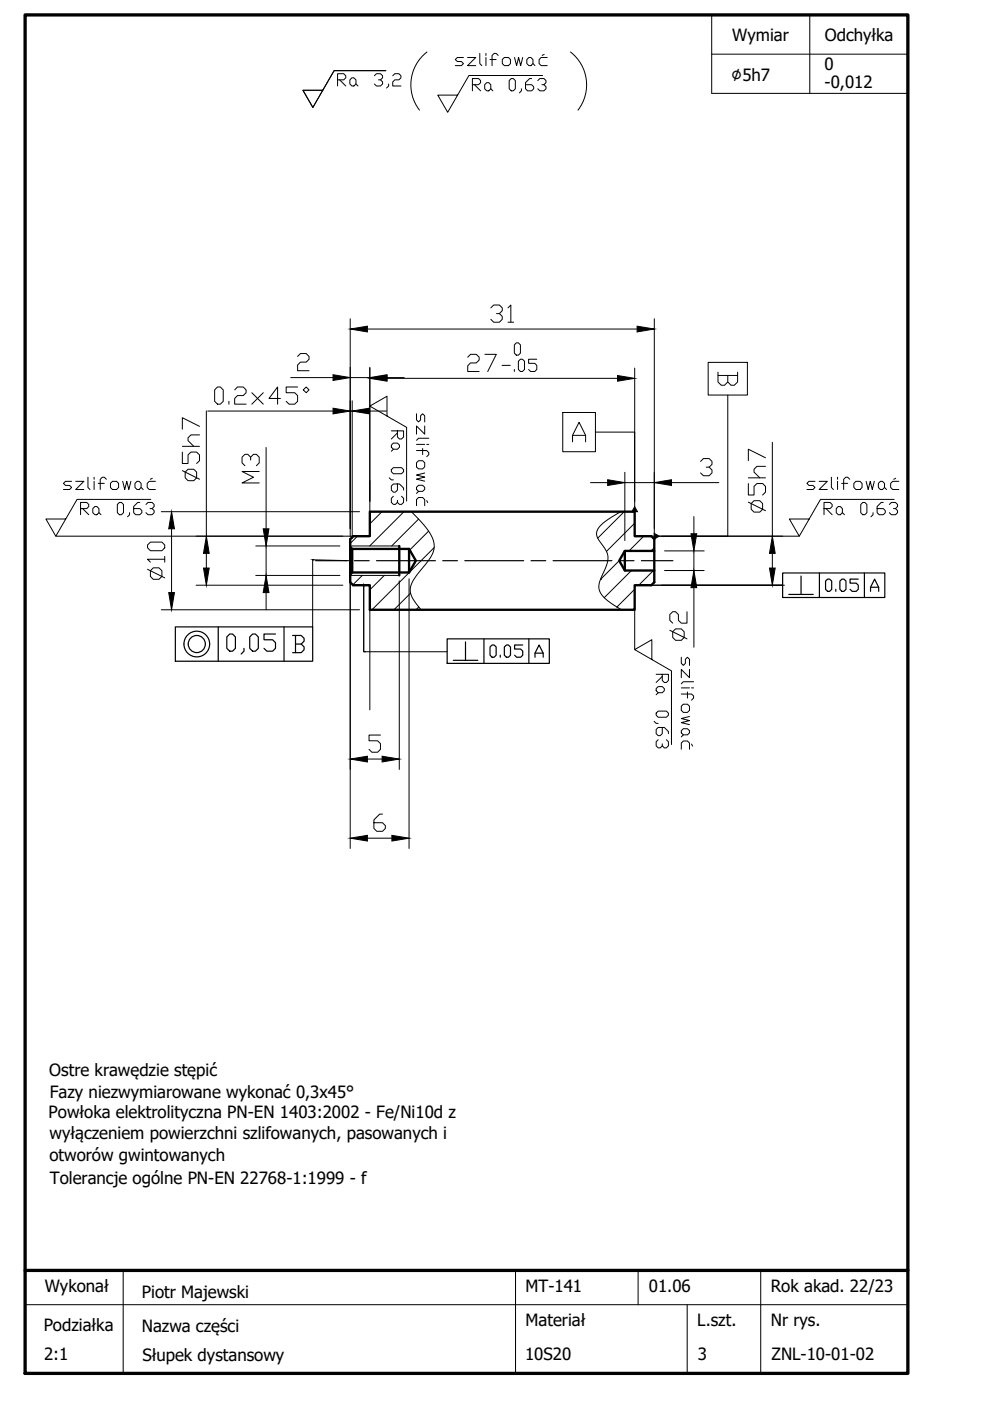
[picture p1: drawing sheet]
<svg xmlns="http://www.w3.org/2000/svg" width="210mm" height="297mm" viewBox="0 0 210 297" stroke-linecap="round" stroke-linejoin="round" font-family="sans-serif">
<!-- layer: tabelka -->
<path d="M150.9 11.5h41.6M171.7 3.2v16.6M192.5 3.2h-41.6v16.6h41.6M5.3 276.6h187.2M26.1 269.4v21.8M109.3 269.4v21.8M135.3 269.4v7.2M145.7 276.6v14.6M161.3 269.4v21.8" fill="none" stroke="#000" stroke-width=".21"/>
<!-- layer: ramka -->
<path d="M5.3 3.2h187.2v288h-187.2zM5.3 269.4h187.2" fill="none" stroke="#000" stroke-width=".7"/>
<!-- layer: opis -->
<g fill="none" stroke="#000" stroke-width=".21">
<path d="M71.6 16.9h1.3l.4-.4v-.4l-.4-.5h-1.3v2.6M72 16.9l1.3 1.3M74.2 16.9l.4-.4h.4l.5 .4v.9l-.5 .4h-.4l-.4-.4zM75.5 17.8l.4 .4M79.4 16.1l.4-.5h.9l.4 .5v.4l-.4 .4h-.5M80.7 16.9l.4 .5v.4l-.4 .4h-.9l-.4-.4M81.8 15h-11l-4.5 7.8-2.1-3.7h4.2M82.4 17.8v.4l-.4 .5M83.3 16.1l.4-.5h.9l.4 .5v.4l-.4 .4h-.9l-.4 .5v.8h1.7M90.5 11a8.8 8.8 0 0 0-1.6 12.4M100.2 18h1.3l.4-.5v-.4l-.4-.4h-1.3v2.6M100.6 18l1.3 1.3"/>
<path d="M102.8 18l.4-.5h.4l.5 .5v.8l-.5 .5h-.4l-.4-.5zM104.1 18.8l.4 .5M108 17.1l.4-.4h.4l.5 .4v1.7l-.5 .5h-.4l-.4-.5zM110.6 18.8v.5l-.5 .4M112.7 16.7h-.4l-.9 .8v1.3l.5 .5h.8l.5-.5v-.4l-.5-.4h-1.3M114 17.1l.5-.4h.8l.5 .4v.4l-.5 .5h-.4M115 16h-15.6l-4.5 7.8-2.1-3.6h4.2M115.3 18l.5 .4v.4l-.5 .5h-.8l-.5-.5M121 11a8.8 8.8 0 0 1 1.5 12.4M82.1 88.2v-4.2l-3.7 2.1 7.8 4.5v15.6M83 91.4h2.6v1.3l-.5 .4h-.4l-.4-.4v-1.3M83 94.4l.4-.5h.9l.4 .5v.4l-.4 .4h-.9l-.4-.4z"/>
<path d="M83 99.6l.4-.4h1.7l.5 .4v.4l-.5 .4h-1.7l-.4-.4zM83.4 95.2l-.4 .5M84.3 91.8l-1.3 1.3M17.1 107.8h1.3l.4-.4v-.4l-.4-.5h-1.3v2.6M17.5 107.8l1.3 1.3M19.7 107.8l.4-.4h.4l.5 .4v.9l-.5 .4h-.4l-.4-.4zM21 108.7l.4 .4M25.3 106.5h.4l.5 .5v1.7l-.5 .4h-.4l-.4-.4v-1.7zM27.5 108.7v.4l-.5 .5M29.6 106.5h-.4l-.9 .9v1.3l.5 .4h.8l.5-.4v-.4l-.5-.5h-1.3M30.9 107l.5-.5h.8l.5 .5v.4l-.5 .4h-.4M32 105.9h-15.7l-4.5 7.8-2.1-3.7h4.2"/>
<path d="M32.2 107.8l.5 .5v.4l-.5 .4h-.8l-.5-.4M82.5 101.3l.5 .4h.4M83.4 105.2l-.4 .4v.9l.4 .4h.4l.5-.4M84.3 102.6v1.3l-.5 .4h-.4l-.4-.4v-.9l.4-.4h1.3l.9 .9v.4M85.1 105.2l.5 .4v.9l-.5 .4h-.4l-.4-.4v-.4M138.1 113.7h31.4M174.7 107.8h1.3l.4-.4v-.4l-.4-.5h-1.3v2.6M175.1 107.8l1.3 1.3M177.3 107.8l.4-.4h.5l.4 .4v.9l-.4 .4h-.5l-.4-.4zM178.6 108.7l.4 .4M182.5 107l.4-.5h.5l.4 .5v1.7l-.4 .4h-.5l-.4-.4zM185.1 108.7v.4l-.4 .5"/>
<path d="M187.3 106.5h-.5l-.8 .9v1.3l.4 .4h.9l.4-.4v-.4l-.4-.5h-1.3M188.6 107l.4-.5h.9l.4 .5v.4l-.4 .4h-.5M189.6 105.9h-15.6l-4.5 7.8-2.1-3.7h4.2M189.9 107.8l.4 .5v.4l-.4 .4h-.9l-.4-.4M138.2 139.8v-4.2l-3.6 2.1 7.8 4.5v15.7M138.7 152.9l.4 .5h.5M139.1 143h2.6v1.3l-.4 .4h-.4l-.5-.4v-1.3M139.1 146l.5-.4h.8l.5 .4v.4l-.5 .5h-.8l-.5-.5zM139.1 151.2l.5-.4h1.7l.4 .4v.4l-.4 .5h-1.7l-.5-.5zM139.6 156.8l-.5 .5v.8l.5 .5h.4l.4-.5M139.6 146.9l-.5 .4M140.4 154.2v1.3l-.4 .5h-.4l-.5-.5v-.8l.5-.5h1.3l.8 .9v.4"/>
<path d="M140.4 143.4l-1.3 1.3M141.3 156.8l.4 .5v.8l-.4 .5h-.4l-.5-.5v-.4"/>
</g>
<!-- layer: Kreskowanie (ISO) -->
<g fill="none" stroke="#000" stroke-width=".21">
<path d="M75.8 113.7l-1.5 1.5M81 108.5l-2.6 2.6M85.7 108.5l-7.3 7.3M87.2 108.5l1.9 1.9a8.5 8.5 0 0 1 3 5.6 7.5 7.5 0 0 1-2.3 4.2l-1.6 1.9a4 4 0 0 0 0 5.9l1.1 1.3M88.8 110.1l-5.8 5.7M90.9 112.6l-4 4M92.1 116.1l-13.2 13.2M131.3 118.9l-4 4M131.6 108.5l-3 1.9a3.5 3.5 0 0 0-2.1 2.9l.2 .8 .5 .8a5.5 5.5 0 0 1 1.7 3.1 9.7 9.7 0 0 1-1.5 4.6 3.4 3.4 0 0 0 1.2 4.6l3.1 2.1M132.3 108.5l-5.6 5.6M134.6 110.9l-6 6M136.5 113.7l-3.1 3.1"/>
<path d="M138.7 116.1l-.7 .7M76.8 122l-2 2M81.5 122l-3.1 3.1M87 125.8l-3.5 3.5M88.8 128.7l-.6 .6M127.3 122.9h.1M130.8 128.7h.1M133.9 121l-5.8 5.7M134.6 124.9l-3.8 3.8M138.5 121l-3.1 3.1"/>
</g>
<!-- layer: Widoczne (ISO) -->
<path d="M74.3 116l.4 .4v5l-.4 .4M74.7 116.4h12v5h-12M78.4 108.5h56.2v5.2h3.5l.6 .6v9.2l-.6 .6h-3.5v5.2h-56.2v-5.2h-3.5l-.6-.6v-9.2l.6-.6h3.5zM84.7 115.8v6.2M86.7 116.4l1.5 2.5-1.5 2.5M132.5 116.8v4.2M138.7 116.8h-6.2l-1.2 2.1 1.2 2.1h6.2" fill="none" stroke="#000" stroke-width=".5"/>
<!-- layer: osie -->
<path d="M66.9 118.9h6.7M75.2 118.9h3.1M79.8 118.9h12.5M93.9 118.9h3.1M98.6 118.9h12.4M112.6 118.9h3.1M117.3 118.9h12.4M131.3 118.9h3.1M136 118.9h6.7" fill="none" stroke="#000" stroke-width=".25"/>
<!-- layer: gwint -->
<path d="M74.3 115.8h10.4M74.3 122h10.4" fill="none" stroke="#000" stroke-width=".21"/>
<!-- layer: wymiary -->
<g fill="none" stroke="#000" stroke-width=".21">
<path d="M63.1 75.6l.6-.6h1.2l.6 .6v.6l-.6 .6h-1.2l-.6 .6v1.2h2.4M74.3 67.6v46.2M77.9 69.8h57.2M78.4 77.9v30.6M99.2 75.7l.6-.6h1.2l.6 .6v.6l-.6 .6h-1.2l-.6 .7v1.2h2.4M102.8 75.1h2.4l-1.8 3.7M104.1 65.3l.6-.6h1.2l.6 .6v.6l-.6 .6h-.6M105.9 66.5l.6 .6v.6l-.6 .6h-1.2l-.6-.6M106.4 77.5h1.8M107.7 65.3l.6-.6v3.6M107.7 68.3h1.2M109.1 78.3v.5"/>
<path d="M109.5 72.7h.4l.4 .4v1.8l-.4 .4h-.4l-.4-.4v-1.8zM109.9 76.6l.4-.4h.5l.4 .4v1.7l-.4 .5h-.5l-.4-.5zM113.8 76.2h-1.7v.8h1.3l.4 .5v.8l-.4 .5h-.9l-.4-.5M134.6 78v28.3M138.7 67.6v47M150.1 76.8h8.4v7h-8.4zM152.2 78.9v2.1l.7 .7h.7l.7-.7v-1.4M152.2 79.6h4.2M156.4 78.9v2.1l-.7 .7h-.7l-.7-.7M38.7 95.8v2.5h1.2v-1.8l.6-.7h1.2l.6 .7v1.2l-.6 .6M38.7 99.8l3.6 1.8M38.7 94.6h3.6"/>
<path d="M42.3 92.2h-1.8l-.6 .6v.6l1.2 1.2M42.3 90.4l-3.6-1.8v2.4M43.8 87.1v26.6M44 87.2h26.6M46.1 82h.6l.6 .7v2.4l-.6 .6h-.6l-.6-.6v-2.4zM48.5 85.1v.6M49.8 82.7l.6-.7h1.2l.6 .7v.6l-.6 .6h-1.2l-.6 .6v1.2h2.4M53.1 97.5v-.6l-.6-.6h-.6l-.6 .6v1.2l.6 .6M53.1 96.9l.6-.6h.7l.6 .6v1.2l-.6 .6M53.4 83.3l2.4 2.4M55 100h-3.7l2.4 1.2-2.4 1.2h3.7M55.8 83.3l-2.4 2.4"/>
<path d="M56.4 94.9v17.2M59.5 84.5h-2.5l1.9-2.5v3.7M61.6 80.1h9M63.1 82h-2.4v1.3h1.8l.6 .6v1.2l-.6 .6h-1.2l-.6-.6M64.3 82.7l.6-.7 .6 .7-.6 .6zM74.3 80.1h4.1M74.3 87.2h.4M74.7 85v29.2M78.3 87.2h3.6M82.1 80.2h48.8M82.1 80.1h3.6M119.3 87.5h6.9v8.3h-6.9z"/>
<path d="M121.4 93.7v-1.4l1.4-2.8 1.4 2.8v1.4M121.4 92.3h2.8M126.2 91.6h8.4v15.8M148.5 97.8l.6-.6h1.3l.6 .6v.6l-.6 .6h-.7M150.4 99l.6 .6v.7l-.6 .6h-1.3l-.6-.6M154.3 83.8v29.9h-14.5M162.3 98.9h-1.8l-.6 .6v.6l1.2 1.2M162.3 97.1l-3.6-1.9v2.5M163.8 93.8v19.9M11.8 113.7h63.1M31.3 115.5l.6-.6h2.4l.6 .6v.6l-.6 .7h-2.4l-.6-.7zM34.2 108.5h42"/>
<path d="M34.9 118.6h-3.6l.6 .6M34.9 118v1.2M36.4 112.1v13.5M39.3 100.1l.6-.6h1.2l.6 .6v1.2l-.6 .6h-1.2l-.6-.6zM43.8 117.3v3.1M54.2 115.8h17.9M56.4 115.8v6.2M66.3 118.7v14.2M66.5 118.7l8.1 .2M125.2 102.3h3.6M132.5 100.1v14.5M132.5 102.3h6.2"/>
<path d="M140.3 113.7h25.6M140.9 116.8h8.4M142.4 102.3h10M147.1 109.5v3.7M147.1 116.8v4.2M158.7 102.5v2.5h1.2v-1.9l.6-.6h1.2l.6 .6v1.2l-.6 .7M158.7 106.5l3.6 1.8M158.7 101.3h3.6M159.3 106.8l.6-.6h1.2l.6 .6v1.2l-.6 .6h-1.2l-.6-.6zM163.8 117.3v3.1M31.3 120.7l3.6 1.8M31.9 121l.6-.6h1.2l.6 .6v1.2l-.6 .6h-1.2l-.6-.6z"/>
<path d="M34.2 129.3h42M41.6 124.1h31.1M54.2 122h17.9M56.4 125.6v3.7M74.3 123.1v56.8M77.1 124.1v14.1h17.7M77.1 124.3v13.9h.4M78.4 129.3v21.2M84.7 123.1v40M86.7 122.7v57.2M134.6 129.3v8.4M138.1 124.1h27.8"/>
<path d="M138.3 124.1h28M140.9 121h8.4M142 133.6l3.7 1.9M142.6 133.9l.6-.6h1.3l.6 .6v1.3l-.6 .6h-1.3l-.6-.6zM145.7 129.7v2.4h-1.2l-.7-.6v-1.2l-.6-.6h-.6l-.6 .6v1.2l.6 .6M147.1 124.6v12.6M80.7 155.8h-2.5v1.3h1.9l.6 .6v1.2l-.6 .6h-1.3l-.6-.6M77.9 177.7h5.2M77.9 160.9h3.1M81.1 172.6h-.6l-1.2 1.2v1.8l.6 .7h1.2l.6-.7v-.6l-.6-.6h-1.8"/>
</g>
<g fill="#000" stroke="#000" stroke-width=".21">
<path d="M70.6 79.4l3.7 .7-3.7 .6zM74.3 69.8l3.6-.6v1.2zM78.4 80.2l3.7-.6v1.2zM78.4 80.1l3.7-.7v1.3zM130.9 79.6l3.7 .6-3.7 .6zM135.1 69.2l3.6 .6-3.6 .6zM70.6 86.5l3.7 .7-3.7 .6zM74.7 87.2l3.6-.7v1.3zM36.4 108.5l.6 3.6h-1.2zM43.8 113.7l.6 3.6h-1.3zM55.8 112.1h1.2l-.6 3.7zM66.3 118.7h.2z"/>
<path d="M128.8 101.7l3.7 .6-3.7 .6zM134.6 107.4l.6 1.1h-1.2zM138.7 113.1l1.1 .6-1.1 .6zM138.7 102.3l3.7-.6v1.2zM146.5 113.2h1.2l-.6 3.6zM163.8 113.7l.6 3.6h-1.2zM35.8 125.6h1.2l-.6 3.7zM43.1 120.4h1.3l-.6 3.7zM56.4 122l.6 3.6h-1.2zM77.1 124.1l.1 .2zM138.1 124.1l.2-.1zM147.1 121l.6 3.6h-1.2z"/>
<path d="M163.2 120.4h1.2l-.6 3.7zM74.3 177.7l3.6-.6v1.2zM74.3 160.9l3.6-.6v1.3zM81 160.3l3.7 .6-3.7 .7zM83.1 177.1l3.6 .6-3.6 .6z"/>
</g>
<g fill="none" stroke="#000" stroke-width=".25">
<path d="M37.2 132.9h29.1v7.3h-29.1zM46.3 132.9v7.3M48.1 135l.6-.6h.6l.6 .6v2.5l-.6 .6h-.6l-.6-.6zM51.7 137.5v.6l-.6 .6M53.6 134.4h.6l.6 .6v2.5l-.6 .6h-.6l-.7-.6v-2.5zM58.4 134.4h-2.4v1.2h1.8l.6 .6v1.3l-.6 .6h-1.2l-.6-.6M60.2 132.9v7.3M62 134.7h1.9l.6 .6v.6l-.6 .7M62.7 136.6h1.2l.6 .6v.6l-.6 .6h-1.9M62.7 134.7v3.7M94.8 135.5h21.7v5.1h-21.7zM98.7 136.1v3.9"/>
<path d="M102.6 135.5v5.1M103.9 137.2l.4-.4h.5l.4 .4v1.7l-.4 .4h-.5l-.4-.4zM106.1 138.9v.4M106.9 137.2l.5-.4h.4l.4 .4v1.7l-.4 .4h-.4l-.5-.4zM110.8 136.8h-1.7v.8h1.3l.4 .4v.9l-.4 .4h-.9l-.4-.4M112.1 135.5v5.1M113.4 139.3v-.8l.9-1.7 .9 1.7v.8M113.4 138.5h1.8M165.9 121.5h21.7v5.2h-21.7zM167.2 126h5.2M169.8 122.1v3.9M173.7 121.5v5.2"/>
<path d="M175 123.2l.5-.4h.4l.4 .4v1.7l-.4 .5h-.4l-.5-.5zM177.2 124.9v.5M178.1 123.2l.4-.4h.4l.5 .4v1.7l-.5 .5h-.4l-.4-.5zM182 122.8h-1.8v.8h1.3l.5 .5v.8l-.5 .5h-.8l-.5-.5M183.3 121.5v5.2M184.6 125.4v-.9l.8-1.7 .9 1.7v.9M184.6 124.5h1.7M96.1 140h5.2"/>
<circle cx="41.7" cy="136.5" r="2.73"/>
<circle cx="41.7" cy="136.5" r="1.82"/>
</g>
<g font-size="6.2">
<text x="12.3" y="105.1">szlifować</text>
<text x="169.7" y="105.1">szlifować</text>
</g>
<g font-size="5.7">
<text x="95.2" y="15.2">szlifować</text>
<text x="91.7" y="108.3" transform="rotate(-90 91.7 108.3)">szlifować</text>
<text x="147.8" y="160.2" transform="rotate(-90 147.8 160.2)">szlifować</text>
</g>
<text font-size="4" x="155.1" y="17.1">∅</text>
<g font-size="3.6">
<text x="155.3" y="8.7">Wymiar</text>
<text x="174.9" y="8.8">Odchyłka</text>
<text x="157.4" y="17.1">5h7</text>
<text x="174.8" y="14.8">0</text>
<text x="174.8" y="18.6">-0,012</text>
<text x="10.5" y="228.1">Ostre krawędzie stępić</text>
<text x="10.6" y="232.7">Fazy niezwymiarowane wykonać 0,3x45°</text>
<text x="10.3" y="237.1">Powłoka elektrolityczna PN-EN 1403:2002 - Fe/Ni10d z</text>
<text x="10.5" y="241.6">wyłączeniem powierzchni szlifowanych, pasowanych i</text>
<text x="10.5" y="246.1">otworów gwintowanych</text>
<text x="10.6" y="251">Tolerancje ogólne PN-EN 22768-1:1999 - f</text>
<text x="9.5" y="273.9">Wykonał</text>
<text x="30.1" y="275.1">Piotr Majewski</text>
<text x="111.4" y="273.8">MT-141</text>
<text x="137.6" y="273.9">01.06</text>
<text x="163.4" y="273.9">Rok akad. 22/23</text>
<text x="111.4" y="281.2">Materiał</text>
<text x="147.8" y="281.1">L.szt.</text>
<text x="163.4" y="281.1">Nr rys.</text>
<text x="9.3" y="282.2">Podziałka</text>
<text x="30.1" y="282.4">Nazwa części</text>
<text x="9.3" y="288.4">2:1</text>
<text x="30.2" y="288.5">Słupek dystansowy</text>
<text x="111.3" y="288.4">10S20</text>
<text x="147.9" y="288.4">3</text>
<text x="163.6" y="288.4">ZNL-10-01-02</text>
</g>
</svg>
